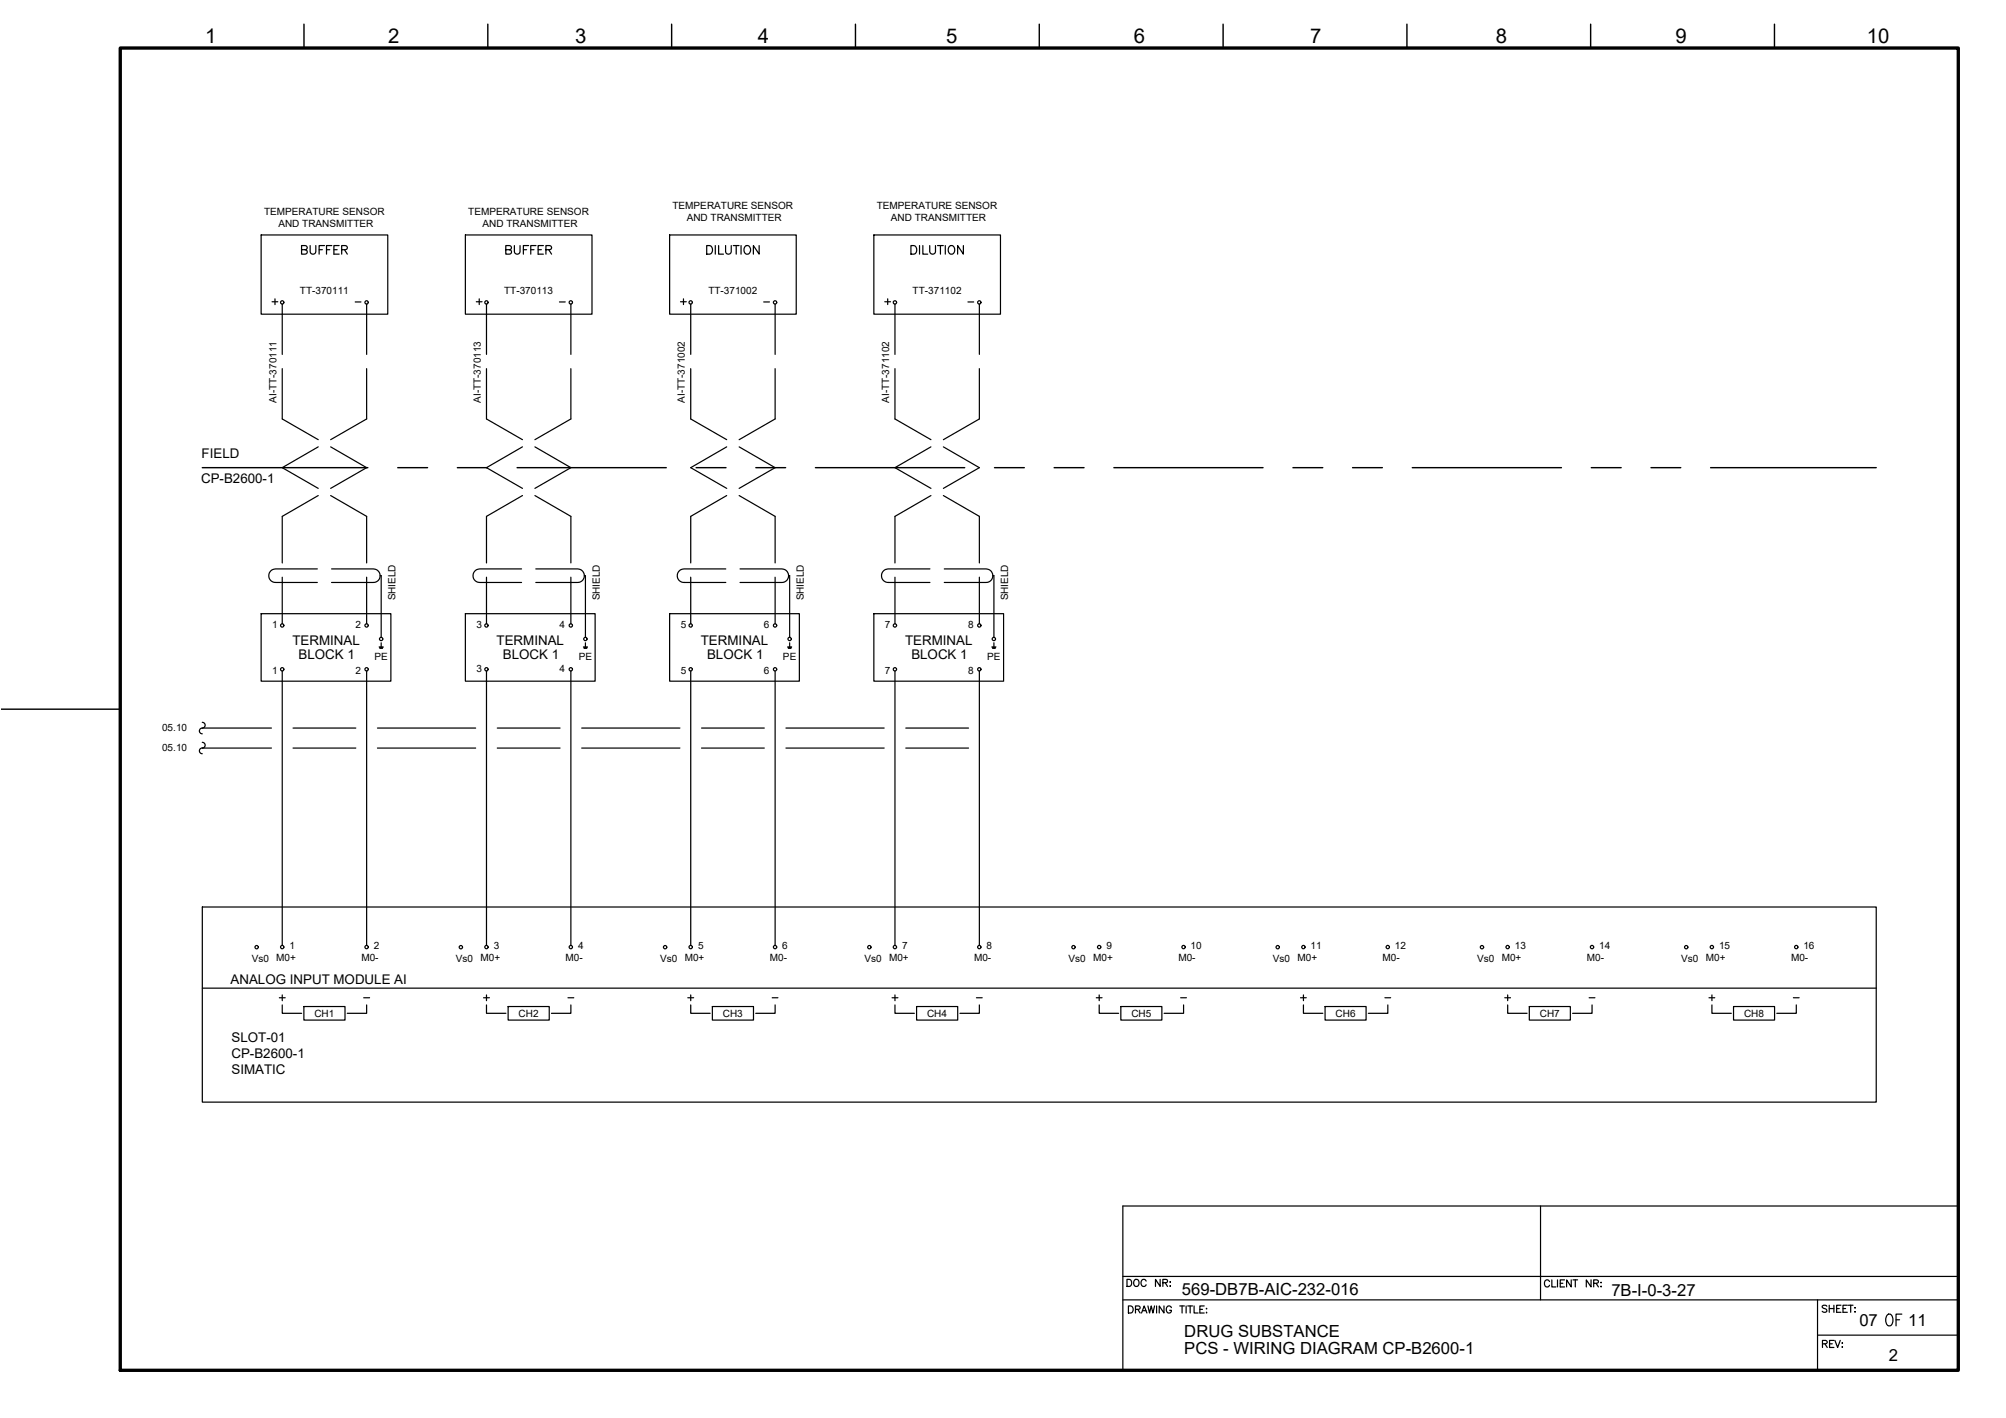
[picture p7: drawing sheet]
<svg xmlns="http://www.w3.org/2000/svg" width="420mm" height="297mm" viewBox="0 0 420 297" stroke-linecap="round" stroke-linejoin="round" font-family="sans-serif">
<!-- layer: G-TTLB-TTLB -->
<path d="M25.2 10.1h385v276.9h-385z" fill="none" stroke="#000" stroke-width=".7"/>
<!-- layer: G-TTLB-INDX -->
<path d="M63.7 5.1v5M102.2 5.1v5M140.7 5.1v5M179.2 5.1v5M217.7 5.1v5M256.2 5.1v5M294.7 5.1v5M333.2 5.1v5M371.7 5.1v5M.2 148.6h25" fill="none" stroke="#000" stroke-width=".3"/>
<!-- layer: LGSP IA4$0$LG_PLOT -->
<path d="M322.7 252.6v19.7M235.2 267.4h175M235.2 272.3h175M380.7 279.7h29.5M380.7 272.3v14.7M235.2 287h175" fill="none" stroke="#000" stroke-width=".25"/>
<!-- layer: LG_PLOT -->
<g fill="none" stroke="#000" stroke-width=".25">
<path d="M410.2 252.6h-175v34.4M236.1 268h.4a.8 .8 0 0 1 .5 .7 .8 .8 0 0 1-.5 .8h-.4zM236.3 273.6h.5a.78 .78 0 0 1 .6 .7 .78 .78 0 0 1-.6 .7h-.5zM237.7 268.1a.7 .7 0 0 1 .9 .6 .7 .7 0 0 1-.9 .7l-.3-.5 .1-.5zM237.8 274.3l.9-.1v-.5l-.9-.1v1.4M238.3 274.3l.5 .7M239.1 275l.5-1.4 .6 1.4M239.3 274.6h.7M240.1 268.4a.54 .54 0 0 0-.7-.4 .54 .54 0 0 0-.4 .6 .61 .61 0 0 0 .2 .8 .61 .61 0 0 0 .8-.1l.1-.2M240.4 273.6l.4 1.4 .3-1.4 .4 1.4 .3-1.4M242.3 273.6v1.4M243 268v1.5l-1-1.5v1.5"/>
<path d="M243.6 268.7l.8-.1 .1-.5-.9-.1v1.5M243.8 273.6v1.4l-1-1.4v1.4M244.1 268.7l.4 .8M245 268.6h.2zM245 269.4h.2zM245.3 273.9a.54 .54 0 0 0-.6-.3 .54 .54 0 0 0-.4 .5 .61 .61 0 0 0 .2 .8 .61 .61 0 0 0 .8-.1v-.3h-.3M247.1 273.6h1M247.6 273.6v1.4M248.4 273.6v1.4M248.8 273.6h1M249.3 273.6v1.4M250.1 273.6v1.4h.9"/>
<path d="M251.3 274.3h.6M252.2 273.6h-.9v1.4h.9M252.6 274.1h.2zM252.7 274.9v.1zM324.5 268.5a.54 .54 0 0 0-.6-.4 .54 .54 0 0 0-.4 .6 .6 .6 0 0 0 .2 .8 .6 .6 0 0 0 .8-.1v-.2M325 268.1v1.5h.9M326.2 268.1v1.5M326.8 268.8h.5M327.7 268.1h-.9v1.5h.9M329.1 268.1v1.5l-1-1.5v1.5M329.5 268.1h.9M329.9 268.1v1.5"/>
<path d="M333.2 268.1v1.5l-.9-1.5v1.5M333.8 268.8l.8-.1 .2-.2-.1-.2-.9-.2v1.5M334.3 268.8l.5 .8M335.3 268.6v.1zM335.3 269.4v.2zM382.6 273.6l-.3-.2-.6 .2v.3l.9 .4v.4a.63 .63 0 0 1-.9 0M383.1 273.4v1.5M383.1 274.1h1M384.1 273.4v1.5M384.7 274.1h.5M385.6 273.4h-.9v1.5h.9M386 274.1h.6"/>
<path d="M386.9 273.4h-.9v1.5h.9M387.1 273.4h1M387.6 273.4v1.5M388.5 274h.1zM388.5 274.8h.1zM381.7 281.5l.9-.1 .1-.3-.3-.3h-.7v1.5M382.2 281.5l.5 .8M383.2 281.5h.6M384.1 280.8h-.9v1.5h.9M384.3 280.8l.6 1.5 .5-1.5M385.8 281.4h.1zM385.9 282.1v.2z"/>
</g>
<!-- layer: I_DATA -->
<g fill="none" stroke="#000" stroke-width=".25">
<path d="M54.7 49.2h26.5v16.6h-26.5zM97.5 49.2h26.5v16.6h-26.5zM140.3 49.2h26.5v16.6h-26.5zM148 51.4h.6a.97 .97 0 0 1 .6 .9 .97 .97 0 0 1-.6 .9h-.6zM149.8 51.4v1.8M150.5 51.4v1.8h1M152 51.4v1.3a.6 .6 0 0 0 .6 .5 .6 .6 0 0 0 .6-.5v-1.3M153.6 51.4h1.2M154.2 51.4v1.8M155.2 51.4v1.8M156.2 51.5a.87 .87 0 0 1 1 .4 .87 .87 0 0 1-.2 1.1 .66 .66 0 0 1-.7 .2 .66 .66 0 0 1-.5-.6v-.5zM159 51.4v1.8l-1.2-1.8v1.8"/>
<path d="M183 49.2h26.6v16.6h-26.6zM190.8 51.4h.6a.97 .97 0 0 1 .6 .9 .97 .97 0 0 1-.6 .9h-.6zM192.6 51.4v1.8M193.3 51.4v1.8h1M194.7 51.4v1.3a.61 .61 0 0 0 .6 .5 .61 .61 0 0 0 .6-.5v-1.3M196.4 51.4h1.2M197 51.4v1.8M198 51.4v1.8M198.9 51.5a.87 .87 0 0 1 1.1 .4 .87 .87 0 0 1-.2 1.1 .66 .66 0 0 1-.8 .2 .66 .66 0 0 1-.4-.6v-.5zM201.8 51.4v1.8l-1.2-1.8v1.8M57 63.2h1.2M57.6 62.6v1.2"/>
<path d="M54.7 128.6h27.2v14.1h-27.2zM79.4 135.5h.9M79.5 135.7h.7M79.6 135.8h.5M79.8 134.6v.9M97.5 128.6h27.2v14.1h-27.2zM122.2 135.5h.8M122.3 135.7h.7M122.3 135.8h.6M122.6 134.6v.9M140.3 128.6h27.1v14.1h-27.1zM165 135.5h.8"/>
<path d="M165.1 135.7h.7M165.1 135.8h.6M165.4 134.6v.9M183 128.6h27.2v14.1h-27.2zM207.8 135.5h.8M207.8 135.7h.7M207.9 135.8h.5M208.2 134.6v.9M42.4 190h350.6v40.9h-350.6zM59.1 210.5v1.8h4.1M63.6 210.8h8.7v2.9h-8.7zM76.8 210.5v1.8h-4.1"/>
<path d="M101.3 209h1.2M101.9 210.5v1.8h4.1M101.9 208.4v1.2M106.4 210.8h8.6v2.9h-8.6zM119.6 210.5v1.8h-4.1M144.1 209h1.2M144.7 210.5v1.8h4M144.7 208.4v1.2M149.2 210.8h8.6v2.9h-8.6zM162.3 210.5v1.8h-4M187.5 210.5v1.8h4M192 210.8h8.6v2.9h-8.6z"/>
<path d="M205.1 210.5v1.8h-4M230.2 210.5v1.8h4.1M234.8 210.8h8.6v2.9h-8.6zM247.9 210.5v1.8h-4.1M272.4 209h1.2M273 210.5v1.8h4.1M273 208.4v1.2M277.5 210.8h8.6v2.9h-8.6zM290.7 210.5v1.8h-4.1M315.2 209h1.2M315.8 210.5v1.8h4M315.8 208.4v1.2"/>
<path d="M320.3 210.8h8.6v2.9h-8.6zM333.5 210.5v1.8h-4.1M358.6 210.5v1.8h4M363.1 210.8h8.6v2.9h-8.6zM376.2 210.5v1.8h-4"/>
<circle cx="59.1" cy="63.3" r=".35"/>
<circle cx="59.1" cy="131" r=".35"/>
<circle cx="76.8" cy="131" r=".35"/>
<circle cx="79.8" cy="133.9" r=".35"/>
<circle cx="101.9" cy="131" r=".35"/>
<circle cx="119.6" cy="131" r=".35"/>
<circle cx="122.6" cy="133.9" r=".35"/>
<circle cx="144.7" cy="131" r=".35"/>
<circle cx="162.3" cy="131" r=".35"/>
<circle cx="165.4" cy="133.9" r=".35"/>
<circle cx="187.4" cy="131" r=".35"/>
<circle cx="205.1" cy="131" r=".35"/>
<circle cx="208.2" cy="133.9" r=".35"/>
<circle cx="59.1" cy="140.2" r=".35"/>
<circle cx="76.8" cy="140.2" r=".35"/>
<circle cx="101.9" cy="140.2" r=".35"/>
<circle cx="119.6" cy="140.2" r=".35"/>
<circle cx="144.7" cy="140.2" r=".35"/>
<circle cx="162.3" cy="140.2" r=".35"/>
<circle cx="187.4" cy="140.2" r=".35"/>
<circle cx="205.1" cy="140.2" r=".35"/>
<circle cx="53.8" cy="198.4" r=".35"/>
<circle cx="59.1" cy="198.4" r=".35"/>
<circle cx="76.8" cy="198.4" r=".35"/>
<circle cx="96.5" cy="198.4" r=".35"/>
<circle cx="101.9" cy="198.4" r=".35"/>
<circle cx="119.6" cy="198.4" r=".35"/>
<circle cx="139.3" cy="198.4" r=".35"/>
<circle cx="144.7" cy="198.4" r=".35"/>
<circle cx="162.3" cy="198.4" r=".35"/>
<circle cx="182.1" cy="198.4" r=".35"/>
<circle cx="187.4" cy="198.4" r=".35"/>
<circle cx="205.1" cy="198.4" r=".35"/>
<circle cx="224.8" cy="198.4" r=".35"/>
<circle cx="230.2" cy="198.4" r=".35"/>
<circle cx="247.9" cy="198.4" r=".35"/>
<circle cx="267.6" cy="198.4" r=".35"/>
<circle cx="273" cy="198.4" r=".35"/>
<circle cx="290.7" cy="198.4" r=".35"/>
<circle cx="310.4" cy="198.4" r=".35"/>
<circle cx="315.8" cy="198.4" r=".35"/>
<circle cx="333.4" cy="198.4" r=".35"/>
<circle cx="353.2" cy="198.4" r=".35"/>
<circle cx="358.6" cy="198.4" r=".35"/>
<circle cx="376.2" cy="198.4" r=".35"/>
</g>
<!-- layer: I_El_CTRL -->
<path d="M42.4 151.3a.64 .64 0 0 1 .6 .8 .64 .64 0 0 1-.9 .5 .6 .6 0 0 0-.3 .6 .6 .6 0 0 0 .6 .5M42.4 155.5a.6 .6 0 0 1 .6 .6 .6 .6 0 0 1-.6 .6M42.4 156.7a.6 .6 0 0 0-.6 .6 .6 .6 0 0 0 .6 .6M59.1 140.6v57.4M76.8 140.6v57.4M101.9 140.6v57.4M119.6 140.6v57.4M144.7 140.6v57.4M162.3 140.6v57.4M187.5 140.6v57.4M205.1 140.6v57.4" fill="none" stroke="#000" stroke-width=".25"/>
<!-- layer: I_TABS -->
<g fill="none" stroke="#000" stroke-width=".25">
<path d="M59.1 63.7v10.5M59.1 77.2v10.6l7.6 4.3M76.8 63.7v10.5M76.8 77.2v10.6l-7.5 4.3M101.9 63.7v10.5M101.9 77.2v10.6l7.5 4.3M119.6 63.7v10.5M119.6 77.2v10.6l-7.6 4.3M144.7 63.7v10.5M144.7 77.2v10.6l7.5 4.3M162.3 63.7v10.5M162.3 77.2v10.6l-7.5 4.3"/>
<path d="M187.5 63.7v10.5M187.5 77.2v10.6l7.5 4.3M205.1 63.7v10.5M205.1 77.2v10.6l-7.5 4.3M66.7 93.6l-7.6 4.4 7.6 4.3M69.3 93.6l7.5 4.4-7.5 4.3M109.4 93.6l-7.5 4.4 7.5 4.3M112 93.6l7.6 4.4-7.6 4.3M152.2 93.6l-7.5 4.4 7.5 4.3M154.8 93.6l7.5 4.4-7.5 4.3M195 93.6l-7.5 4.4 7.5 4.3M197.6 93.6l7.5 4.4-7.5 4.3"/>
<path d="M66.5 119.2h-8.8a1.42 1.42 0 0 0-1.4 1.4 1.42 1.42 0 0 0 1.4 1.4h8.8M66.7 103.8l-7.6 4.4v9.7M69.3 103.8l7.5 4.4v9.7M69.4 119.2h8.8a1.42 1.42 0 0 1 1.4 1.4 1.42 1.42 0 0 1-1.4 1.4h-8.8M109.2 119.2h-8.7a1.42 1.42 0 0 0-1.4 1.4 1.42 1.42 0 0 0 1.4 1.4h8.7M109.4 103.8l-7.5 4.4v9.7M112 103.8l7.6 4.4v9.7M112.2 119.2h8.8a1.42 1.42 0 0 1 1.4 1.4 1.42 1.42 0 0 1-1.4 1.4h-8.8M152 119.2h-8.7a1.42 1.42 0 0 0-1.4 1.4 1.42 1.42 0 0 0 1.4 1.4h8.7M152.2 103.8l-7.5 4.4v9.7M154.8 103.8l7.5 4.4v9.7M155 119.2h8.8a1.42 1.42 0 0 1 1.4 1.4 1.42 1.42 0 0 1-1.4 1.4h-8.8"/>
<path d="M194.8 119.2h-8.8a1.42 1.42 0 0 0-1.4 1.4 1.42 1.42 0 0 0 1.4 1.4h8.8M195 103.8l-7.5 4.4v9.7M197.6 103.8l7.5 4.4v9.7M197.8 119.2h8.7a1.42 1.42 0 0 1 1.4 1.4 1.42 1.42 0 0 1-1.4 1.4h-8.7M59.1 120.9v9.8M76.8 120.9v9.8M79.6 120.6h.2v12.9M101.9 120.9v9.8M119.6 120.9v9.8M122.4 120.6h.2v12.9M144.7 120.9v9.8M162.3 120.9v9.8"/>
<path d="M165.2 120.6h.2v12.9M187.5 120.9v9.8M205.1 120.9v9.8M207.9 120.6h.3v12.9"/>
</g>
<!-- layer: I_EL_BLUE -->
<path d="M42.4 152.5h14.5M61.4 152.5h13.1M79.1 152.5h20.5M104.2 152.5h13.1M121.8 152.5h20.6M146.9 152.5h13.2M164.6 152.5h20.6M189.7 152.5h13.2" fill="none" stroke="#000" stroke-width=".25"/>
<!-- layer: I_EL_WHITE -->
<path d="M42.4 156.7h14.5M61.4 156.7h13.1M79.1 156.7h20.5M104.2 156.7h13.1M121.8 156.7h20.6M146.9 156.7h13.2M164.6 156.7h20.6M189.7 156.7h13.2" fill="none" stroke="#000" stroke-width=".25"/>
<!-- layer: EI-CTRL -->
<path d="M42.4 207h350.6" fill="none" stroke="#000" stroke-width=".25"/>
<!-- layer: I_LIMIT_LINE -->
<g fill="none" stroke="#000" stroke-width=".3">
<path d="M42.4 98h34.6M83.3 98h6.3M95.8 98h6.2M108.3 98h31.3M145.8 98h6.3M158.3 98h6.2M170.8 98h31.3M208.3 98h6.2M220.8 98h6.3M233.3 98h31.2M270.8 98h6.3M283.3 98h6.2"/>
<path d="M295.8 98h31.2M333.3 98h6.3M345.8 98h6.2M358.3 98h34.7"/>
</g>
<text font-size="5.7" x="394.1" y="279">OF</text>
<g font-size="4.9">
<text x="62.4" y="54.3">BUFFER</text>
<text x="105.1" y="54.3">BUFFER</text>
</g>
<g font-size="4.4">
<text x="57.5" y="211">+</text>
<text x="185.9" y="211">+</text>
<text x="228.6" y="211">+</text>
<text x="357" y="211">+</text>
</g>
<g font-size="4.3">
<text x="43" y="9">1</text>
<text x="81.3" y="9">2</text>
<text x="120.5" y="9">3</text>
<text x="158.7" y="9">4</text>
<text x="198.2" y="9">5</text>
<text x="237.5" y="9">6</text>
<text x="274.4" y="9">7</text>
<text x="313.3" y="9">8</text>
<text x="350.9" y="9">9</text>
<text x="391" y="9">10</text>
</g>
<g font-size="4">
<text x="98.8" y="64.9">+</text>
<text x="141.8" y="64.9">+</text>
<text x="184.5" y="64.9">+</text>
</g>
<g font-size="3.5">
<text x="247.5" y="271.3">569-DB7B-AIC-232-016</text>
<text x="337.5" y="271.4">7B-I-0-3-27</text>
<text x="248.1" y="280.1">DRUG SUBSTANCE</text>
<text x="389.4" y="277.7">07</text>
<text x="399.6" y="277.7">11</text>
<text x="248.1" y="283.7">PCS - WIRING DIAGRAM CP-B2600-1</text>
<text x="395.6" y="285">2</text>
</g>
<g font-size="2.8">
<text x="42.2" y="96">FIELD</text>
<text x="42.1" y="101.1">CP-B2600-1</text>
<text x="61.2" y="135.1">TERMINAL</text>
<text x="104" y="135.1">TERMINAL</text>
<text x="146.8" y="135.1">TERMINAL</text>
<text x="189.6" y="135.1">TERMINAL</text>
<text x="62.5" y="138.1">BLOCK 1</text>
<text x="105.3" y="138.1">BLOCK 1</text>
<text x="148.1" y="138.1">BLOCK 1</text>
<text x="190.9" y="138.1">BLOCK 1</text>
<text x="48.3" y="206.2">ANALOG INPUT MODULE AI</text>
<text x="48.5" y="221.6">CP-B2600-1</text>
<text x="48.5" y="218.3">SLOT-01</text>
<text x="48.5" y="225">SIMATIC</text>
</g>
<g font-size="2.6">
<text x="73.4" y="64.6">-</text>
<text x="116.4" y="64.6">-</text>
<text x="159.1" y="64.6">-</text>
<text x="201.8" y="64.6">-</text>
<text x="75.1" y="210.3">-</text>
<text x="118.2" y="210.3">-</text>
<text x="160.9" y="210.3">-</text>
<text x="203.6" y="210.3">-</text>
<text x="246.2" y="210.3">-</text>
<text x="289.3" y="210.3">-</text>
<text x="332" y="210.3">-</text>
<text x="374.6" y="210.3">-</text>
</g>
<g font-size="2.1">
<text x="55.3" y="45">TEMPERATURE SENSOR</text>
<text x="58.3" y="47.5">AND TRANSMITTER</text>
<text x="98.1" y="45">TEMPERATURE SENSOR</text>
<text x="101.1" y="47.5">AND TRANSMITTER</text>
<text x="140.9" y="43.7">TEMPERATURE SENSOR</text>
<text x="143.8" y="46.3">AND TRANSMITTER</text>
<text x="183.6" y="43.7">TEMPERATURE SENSOR</text>
<text x="186.6" y="46.3">AND TRANSMITTER</text>
<text x="62.8" y="61.7">TT-370111</text>
<text x="105.6" y="61.7">TT-370113</text>
<text x="148.4" y="61.7">TT-371002</text>
<text x="191.2" y="61.7">TT-371102</text>
<text x="57.9" y="84.4" transform="rotate(-90 57.9 84.4)">AI-TT-370111</text>
<text x="100.7" y="84.4" transform="rotate(-90 100.7 84.4)">AI-TT-370113</text>
<text x="143.5" y="84.4" transform="rotate(-90 143.5 84.4)">AI-TT-371002</text>
<text x="186.2" y="84.4" transform="rotate(-90 186.2 84.4)">AI-TT-371102</text>
<text x="82.8" y="125.8" transform="rotate(-90 82.8 125.8)">SHIELD</text>
<text x="125.6" y="125.8" transform="rotate(-90 125.6 125.8)">SHIELD</text>
<text x="168.4" y="125.8" transform="rotate(-90 168.4 125.8)">SHIELD</text>
<text x="211.2" y="125.8" transform="rotate(-90 211.2 125.8)">SHIELD</text>
<text x="57" y="131.6">1</text>
<text x="74.4" y="131.6">2</text>
<text x="99.8" y="131.6">3</text>
<text x="117.2" y="131.6">4</text>
<text x="142.6" y="131.6">5</text>
<text x="160" y="131.6">6</text>
<text x="185.4" y="131.6">7</text>
<text x="202.8" y="131.6">8</text>
<text x="57" y="141.2">1</text>
<text x="74.4" y="141.1">2</text>
<text x="78.4" y="138.2">PE</text>
<text x="99.8" y="140.7">3</text>
<text x="117.2" y="140.7">4</text>
<text x="121.2" y="138.2">PE</text>
<text x="142.6" y="141.1">5</text>
<text x="160" y="141.1">6</text>
<text x="164" y="138.2">PE</text>
<text x="185.4" y="141.1">7</text>
<text x="202.8" y="141.1">8</text>
<text x="206.8" y="138.2">PE</text>
<text x="34" y="153.1">05.10</text>
<text x="34" y="157.3">05.10</text>
<text x="52.7" y="201.4">Vs0</text>
<text x="57.9" y="201.4">M0+</text>
<text x="60.6" y="198.8">1</text>
<text x="75.7" y="201.4">M0-</text>
<text x="78.3" y="198.8">2</text>
<text x="95.5" y="201.4">Vs0</text>
<text x="100.6" y="201.4">M0+</text>
<text x="103.4" y="198.8">3</text>
<text x="118.5" y="201.4">M0-</text>
<text x="121.1" y="198.8">4</text>
<text x="138.3" y="201.4">Vs0</text>
<text x="143.4" y="201.4">M0+</text>
<text x="146.2" y="198.8">5</text>
<text x="161.2" y="201.4">M0-</text>
<text x="163.8" y="198.8">6</text>
<text x="181.1" y="201.4">Vs0</text>
<text x="186.2" y="201.4">M0+</text>
<text x="189" y="198.8">7</text>
<text x="204" y="201.4">M0-</text>
<text x="206.6" y="198.8">8</text>
<text x="223.8" y="201.4">Vs0</text>
<text x="229" y="201.4">M0+</text>
<text x="231.8" y="198.8">9</text>
<text x="246.8" y="201.4">M0-</text>
<text x="249.4" y="198.8">10</text>
<text x="266.6" y="201.4">Vs0</text>
<text x="271.8" y="201.4">M0+</text>
<text x="274.5" y="198.8">11</text>
<text x="289.6" y="201.4">M0-</text>
<text x="292.2" y="198.8">12</text>
<text x="309.4" y="201.4">Vs0</text>
<text x="314.5" y="201.4">M0+</text>
<text x="317.3" y="198.8">13</text>
<text x="332.4" y="201.4">M0-</text>
<text x="334.9" y="198.8">14</text>
<text x="352.1" y="201.4">Vs0</text>
<text x="357.3" y="201.4">M0+</text>
<text x="360.1" y="198.8">15</text>
<text x="375.1" y="201.4">M0-</text>
<text x="377.7" y="198.8">16</text>
<text x="65.8" y="213">CH1</text>
<text x="108.6" y="213">CH2</text>
<text x="151.4" y="213">CH3</text>
<text x="194.2" y="213">CH4</text>
<text x="237" y="213">CH5</text>
<text x="279.7" y="213">CH6</text>
<text x="322.5" y="213">CH7</text>
<text x="365.3" y="213">CH8</text>
</g>
</svg>
